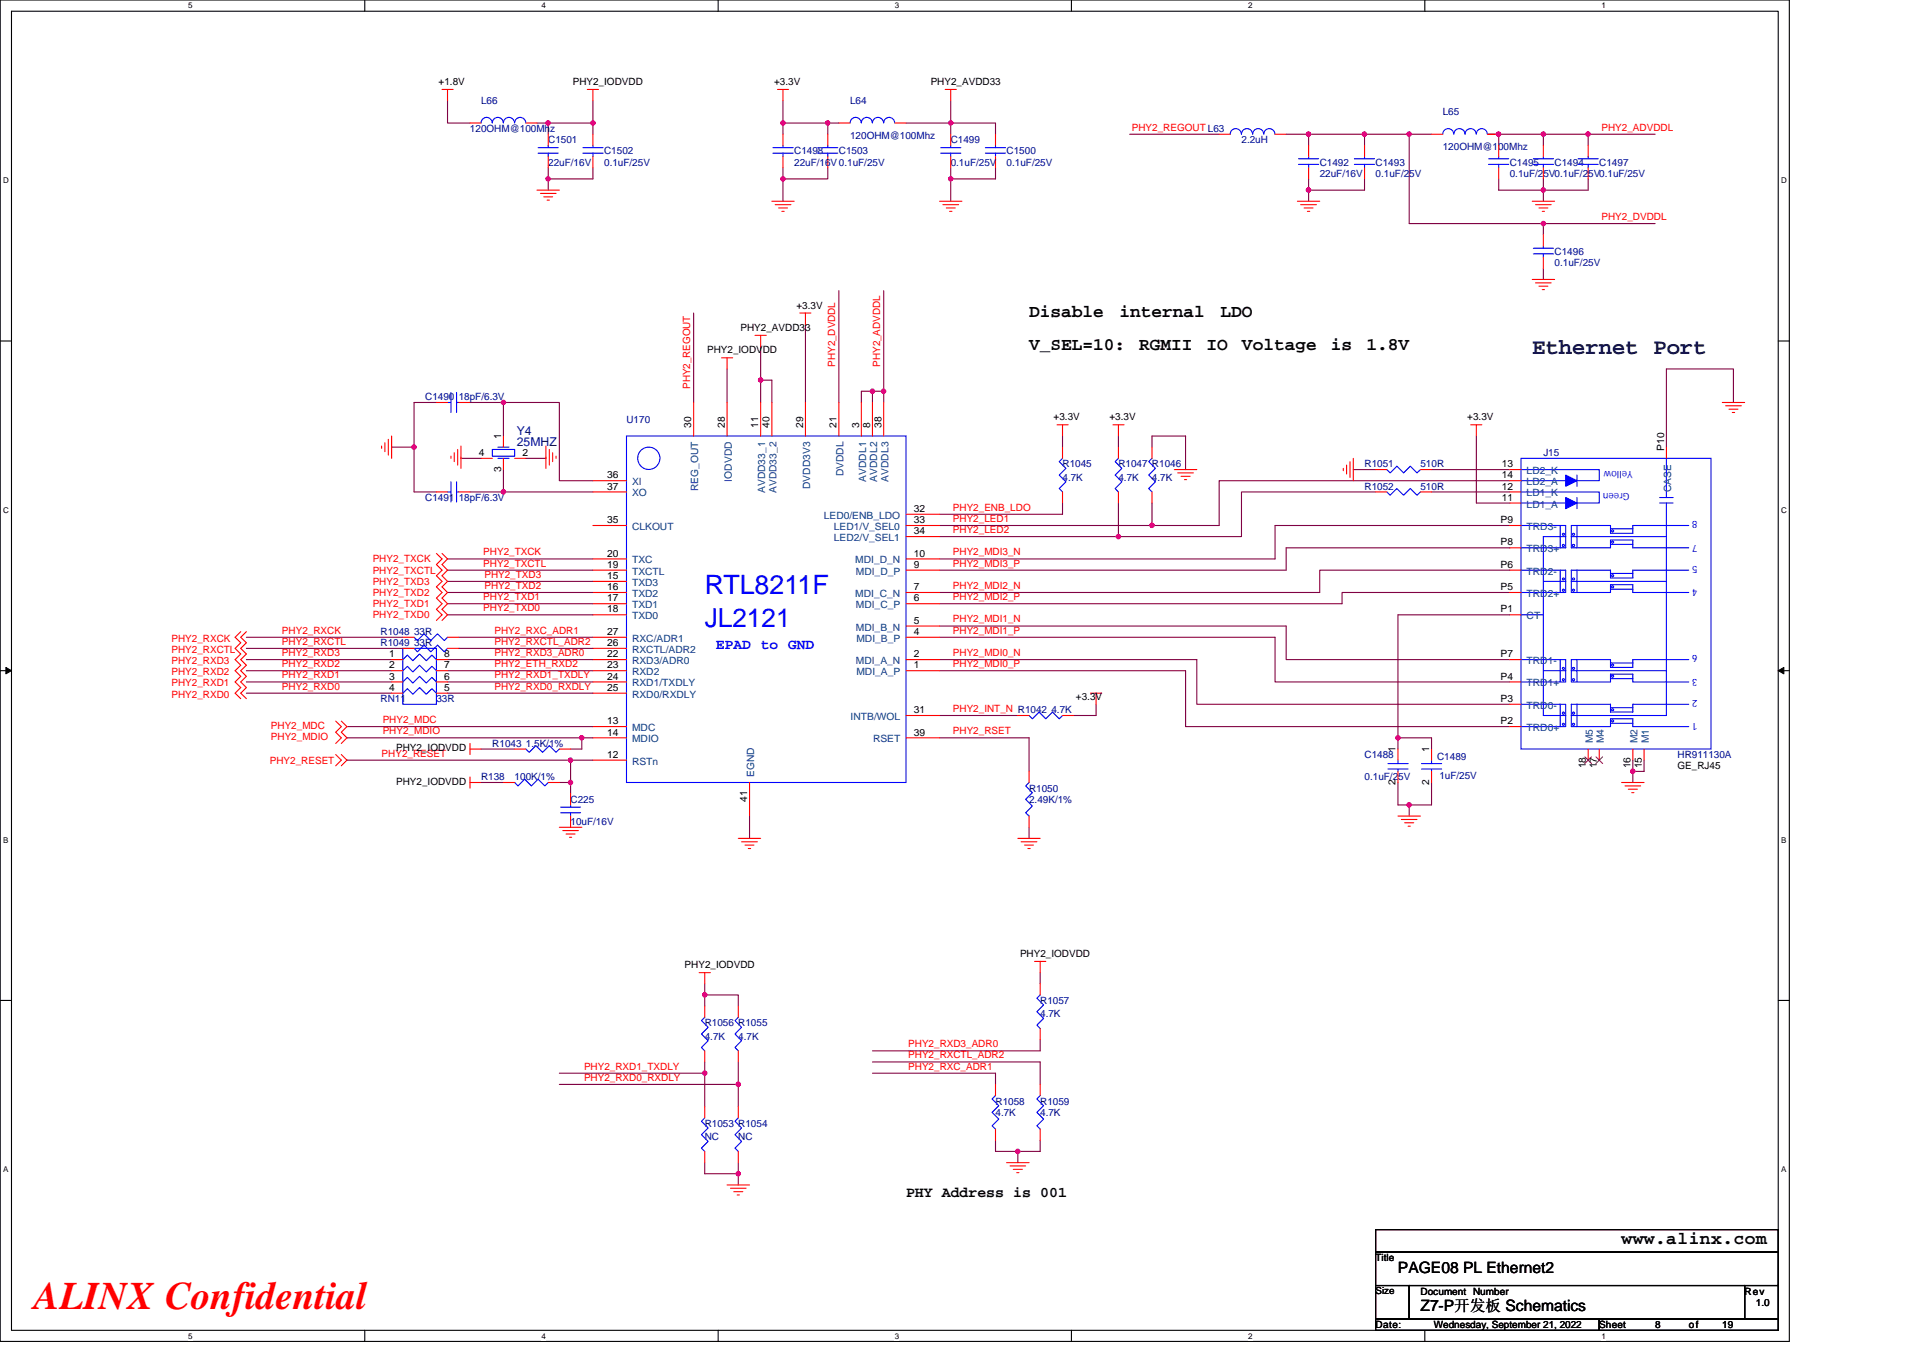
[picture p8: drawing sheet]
<svg xmlns="http://www.w3.org/2000/svg" width="297mm" height="210mm" viewBox="0 0 297 210" stroke-linecap="round" stroke-linejoin="round" font-family="sans-serif">
<path d="M0 0h276.4v207.3h-276.4zM1.8 1.7h272.9v203.8h-272.9z" fill="none" stroke="#000" stroke-width=".17"/>
<g fill="#fff">
<path d="M29.1 .2h.6v1.4h-.6z"/>
<path d="M29.1 205.7h.6v1.4h-.6z"/>
</g>
<path d="M56.3 0v1.7M56.3 205.5v1.8" fill="none" stroke="#000" stroke-width=".17"/>
<g fill="#fff">
<path d="M83.6 .2h.7v1.4h-.7z"/>
<path d="M83.6 205.7h.7v1.4h-.7z"/>
</g>
<path d="M110.9 0v1.7M110.9 205.5v1.8" fill="none" stroke="#000" stroke-width=".17"/>
<g fill="#fff">
<path d="M138.2 .2h.7v1.4h-.7z"/>
<path d="M138.2 205.7h.7v1.4h-.7z"/>
</g>
<path d="M165.5 0v1.7M165.5 205.5v1.8" fill="none" stroke="#000" stroke-width=".17"/>
<g fill="#fff">
<path d="M192.8 .2h.6v1.4h-.6z"/>
<path d="M192.8 205.7h.6v1.4h-.6z"/>
</g>
<path d="M220.1 0v1.7M220.1 205.5v1.8" fill="none" stroke="#000" stroke-width=".17"/>
<g fill="#fff">
<path d="M247.4 .2h.6v1.4h-.6z"/>
<path d="M247.4 205.7h.6v1.4h-.6z"/>
<path d="M.5 27.2h.8v1.4h-.8z"/>
<path d="M275.1 27.2h.9v1.4h-.9z"/>
<path d="M.5 78.1h.8v1.4h-.8z"/>
<path d="M275.1 78.1h.9v1.4h-.9z"/>
</g>
<path d="M0 52.7h1.8M274.7 52.7h1.7" fill="none" stroke="#000" stroke-width=".17"/>
<g fill="#fff">
<path d="M.5 129.1h.8v1.4h-.8z"/>
<path d="M275.1 129.1h.8v1.4h-.8z"/>
</g>
<path d="M0 103.6h1.8M274.7 103.6h1.7" fill="none" stroke="#000" stroke-width=".17"/>
<path d="M.9 103.1l.9 .5-.9 .5zM274.7 103.6l.8-.5v1z" fill="#000" stroke="#000" stroke-width=".15"/>
<g fill="#fff">
<path d="M.5 180h.8v1.4h-.8z"/>
<path d="M275.1 180h.8v1.4h-.8z"/>
</g>
<path d="M0 154.6h1.8M274.7 154.6h1.7M212.5 190h62.2v3.5h-62.2zM212.5 193.5h62.2v5.1h-62.2zM212.5 198.6h5.2v5.2h-5.2zM217.7 198.6h51.8v5.2h-51.8zM269.5 198.6h5.2v5.2h-5.2zM212.5 203.8h34.5v1.7h-34.5zM247 203.8h27.7v1.7h-27.7z" fill="none" stroke="#000" stroke-width=".17"/>
<g fill="none" stroke="#800040" stroke-width=".17">
<path d="M69.1 15.6v3.4h3.5M82.9 19h1.8M84.7 19h6.9M84.7 19v1.7M91.6 19v1.7M91.6 15.6v3.4M120.9 15.6v3.4M127.9 19v1.7M127.9 19h1.7M127.9 19h-7v1.7M140 19h6.9M146.9 19h6.9v1.7"/>
<path d="M146.9 19v1.7M146.9 15.6v3.4M84.7 25.9v1.7M84.7 27.6v1.8M91.6 25.9v1.7h-6.9M120.9 25.9v1.7M127.9 25.9v1.7h-7v3.5M146.9 25.9v1.7h6.9v-1.7M146.9 27.6v3.5M174.5 20.7h13.8M198.7 20.7h3.4M202.1 27.6v1.8"/>
<path d="M202.1 29.4v1.7M202.1 20.7v1.8M202.1 20.7h8.7M210.8 20.7h6.9M210.8 27.6v1.8h-8.7M210.8 20.7v1.8M217.7 20.7h3.4M217.7 20.7v13.8h20.7M229.8 20.7h1.7M231.5 20.7h6.9M231.5 27.6v1.8h6.9M231.5 20.7v1.8"/>
<path d="M238.4 34.5h17.3M238.4 34.5v1.8M238.4 20.7h6.9M238.4 27.6v1.8M238.4 20.7v1.8M238.4 29.4v1.7M245.3 20.7h10.4M245.3 27.6v1.8h-6.9M245.3 20.7v1.8M107.1 48.4v13.8M112.3 57v5.2M117.5 53.6v5.1"/>
<path d="M117.5 58.7v3.5M117.5 58.7h1.7v3.5M124.4 50.1v12.1M129.6 44.9v17.3M136.5 44.9v15.6M238.4 41.5v1.7M60.5 69.1h3.5M64 69.1v6.9h3.4M67.4 62.2h-3.4v6.9M71.2 70.7v.1h3.1M72.6 62.2h5.2M72.6 76h5.2"/>
<path d="M77.8 62.2v5.2M77.8 62.2h8.6v12.1h5.2M77.8 72.6v3.4h13.8M84.3 70.7v.1h-3.1M134.8 60.5h-1.7v1.7M134.8 60.5v1.7M134.8 60.5h1.7M136.5 60.5v1.7M164.1 77.7v1.8h-19M164.1 67.4v1.7M172.8 67.4v1.7M172.8 77.7v5.2"/>
<path d="M177.9 77.7v3.5M177.9 69.1v-1.7h5.2v5.2M209 72.6h3.5M212.5 76h-20.7v6.9h-19M221.1 72.6h12.1M221.1 76h12.1M228 67.4v10.3h5.2M233.2 74.3h-44.9v6.9h-10.4M267.8 62.2v-5.2h-10.4v12.1M38.1 98.5h24.1M69.1 91.5h22.5M69.1 89.8h22.5"/>
<path d="M69.1 88.1h22.5M69.1 86.4h22.5M69.1 95h22.5M69.1 93.3h22.5M70.9 98.5h20.7M145.1 81.2h32.8M145.1 82.9h27.7M145.1 98.5h51.9v6.9h36.2M145.1 96.7h53.6v5.2h34.5M233.2 95h-17.3v19M233.2 84.6h-34.5v3.5h-53.6M233.2 81.2h-36.2v5.2h-51.9"/>
<path d="M233.2 91.5h-25.9v1.8h-62.2M233.2 88.1h-29.3v3.4h-58.8M38.1 107.1h22.4M38.1 101.9h22.4M38.1 103.6h22.4M38.1 105.4h22.4M38.1 100.2h24.1M53.6 112.3h38M53.6 117.5h34.5M53.6 114h36.3M69.1 107.1h22.5M69.1 101.9h22.5"/>
<path d="M69.1 103.6h22.5M69.1 105.4h22.5M70.9 100.2h20.7M74.3 115.7h5.2M89.9 114h1.7M89.9 114v1.7h-1.8M91.6 117.5h-3.5v3.4M145.1 103.6h38v8.7h50.1M145.1 110.6h12.1M145.1 101.9h39.8v6.9h48.3M145.1 114h13.9v5.2M169.3 108.8v1.8h-3.4"/>
<path d="M215.9 114v1.7M215.9 114h5.2v1.7M252.2 119.2v1.7M252.2 117.5v1.7M254 117.5v1.7h-1.8M74.3 120.9h3.5M86.4 120.9h1.7v1.7M115.8 126.1v3.4M159 127.8v1.7M215.9 120.9v3.5h1.8M217.7 124.4v1.7M221.1 120.9v3.5h-3.4"/>
<path d="M108.9 152v1.7M108.9 153.7v1.7M108.9 153.7h5.1v1.7M160.7 150.3v1.7M86.4 165.8h22.5M86.4 167.6h27.6M108.9 179.6v1.8h5.1M108.9 165.8v5.2M108.9 164.1v1.7M114 179.6v1.8M114 167.6v3.4M114 164.1v3.5"/>
<path d="M134.8 164.1h25.9v3.5M134.8 165.8h19v1.8M153.8 176.2v1.7h3.4M157.2 177.9v1.7M160.7 176.2v1.7h-3.5M160.7 160.6v1.8h-25.9M114 181.4v1.7"/>
</g>
<g fill="#f0f" stroke="#f0f" stroke-width=".17">
<circle cx="217.7" cy="124.4" r=".34"/>
<circle cx="215.9" cy="114" r=".33"/>
<circle cx="252.2" cy="119.2" r=".34"/>
<circle cx="172.8" cy="82.9" r=".34"/>
<circle cx="177.9" cy="81.2" r=".34"/>
<circle cx="134.8" cy="60.4" r=".34"/>
<circle cx="136.5" cy="60.4" r=".34"/>
<circle cx="117.5" cy="58.7" r=".34"/>
<circle cx="63.9" cy="69.1" r=".34"/>
<circle cx="77.8" cy="62.2" r=".33"/>
<circle cx="77.8" cy="76" r=".34"/>
<circle cx="210.8" cy="20.7" r=".34"/>
<circle cx="202.1" cy="20.7" r=".34"/>
<circle cx="238.4" cy="34.5" r=".34"/>
<circle cx="202.1" cy="29.4" r=".34"/>
<circle cx="217.7" cy="20.7" r=".34"/>
<circle cx="245.3" cy="20.7" r=".34"/>
<circle cx="238.4" cy="20.7" r=".34"/>
<circle cx="231.5" cy="20.7" r=".34"/>
<circle cx="238.4" cy="29.4" r=".34"/>
<circle cx="120.9" cy="27.6" r=".33"/>
<circle cx="146.9" cy="19" r=".33"/>
<circle cx="146.9" cy="27.6" r=".33"/>
<circle cx="84.7" cy="27.6" r=".33"/>
<circle cx="127.8" cy="19" r=".33"/>
<circle cx="120.9" cy="19" r=".33"/>
<circle cx="84.7" cy="19" r=".33"/>
<circle cx="91.6" cy="19" r=".33"/>
<circle cx="114" cy="167.5" r=".34"/>
<circle cx="108.9" cy="165.8" r=".33"/>
<circle cx="114" cy="181.4" r=".34"/>
<circle cx="108.9" cy="153.7" r=".34"/>
<circle cx="157.2" cy="177.9" r=".34"/>
<circle cx="89.9" cy="114" r=".33"/>
<circle cx="88.1" cy="117.5" r=".34"/>
<circle cx="88.1" cy="120.9" r=".34"/>
</g>
<g fill="none" stroke="#f00" stroke-width=".17">
<path d="M68.3 13.8h1.7M69.1 13.8v1.8M72.6 19h1.7M81.2 19h1.7M90.7 13.8h1.8M91.6 13.8v1.8M120.1 13.8h1.7M120.9 13.8v1.8M129.6 19h1.7M138.2 19h1.8M146 13.8h1.7M146.9 13.8v1.8"/>
<path d="M82.9 29.4h3.5M83.5 29.9h2.4M84 30.4h1.4M84.5 30.9h.4M84.7 20.7v1.8M84.7 24.2v1.7M91.6 20.7v1.8M91.6 24.2v1.7M119.2 31.1h3.5M119.7 31.6h2.5M120.3 32.1h1.3M120.8 32.7h.3"/>
<path d="M120.9 20.7v1.8M120.9 24.2v1.7M127.9 20.7v1.8M127.9 24.2v1.7M145.1 31.1h3.5M145.6 31.6h2.5M146.2 32.1h1.3M146.7 32.7h.3M146.9 20.7v1.8M146.9 24.2v1.7M153.8 20.7v1.8M153.8 24.2v1.7"/>
<path d="M188.3 20.7h1.7M197 20.7h1.7M200.4 31.1h3.5M200.9 31.6h2.4M201.4 32.1h1.4M201.9 32.7h.4M202.1 22.5v1.7M202.1 25.9v1.7M210.8 22.5v1.7M210.8 25.9v1.7M221.1 20.7h1.8M229.8 20.7h1.7"/>
<path d="M231.5 22.5v1.7M231.5 25.9v1.7M236.7 31.1h3.4M237.2 31.6h2.4M237.7 32.1h1.4M238.2 32.7h.4M238.4 36.3v1.7M238.4 39.7v1.8M238.4 22.5v1.7M238.4 25.9v1.7M245.3 22.5v1.7M245.3 25.9v1.7"/>
<path d="M111.5 55.3h1.7M112.3 55.3v1.7M116.6 51.8h1.8M117.5 51.8v1.8M123.5 48.4h1.8M124.4 48.4v1.7M236.7 43.2h3.4M237.2 43.7h2.4M237.7 44.2h1.4M238.2 44.7h.4M58.9 68.9v.4M59.5 68.4v1.4"/>
<path d="M60 67.9v2.4M60.5 67.4v3.4M67.4 76h1.7M67.4 62.2h1.7M69.7 70.5v.3M70.2 70v1.3M70.7 69.4v2.5M70.9 76h1.7M70.9 62.2h1.7M71.2 68.9v3.5M74.3 70.8h1.7M77.8 67.4v1.7"/>
<path d="M77.8 70.8v1.8M79.5 70.8h1.7M84.3 68.9v3.5M84.9 69.4v2.5M85.4 70v1.3M85.9 70.5v.3M91.6 74.3h5.2M91.6 76h5.2M107.1 62.2v5.2M112.3 62.2v5.2M117.5 62.2v5.2M119.2 62.2v5.2"/>
<path d="M124.4 62.2v5.2M129.6 62.2v5.2M133.1 62.2v5.2M134.8 62.2v5.2M136.5 62.2v5.2M140 79.5h5.1M163.3 65.6h1.7M164.1 65.6v1.8M164.1 76v1.7M164.1 69.1v1.7M171.9 65.6h1.7M172.8 65.6v1.8"/>
<path d="M172.8 76v1.7M172.8 69.1v1.7M177.9 76v1.7M177.9 69.1v1.7M181.4 72.6h3.5M181.9 73.1h2.4M182.4 73.6h1.4M183 74.1h.3M207.5 72.4v.3M208 71.9v1.3M208.5 71.3v2.5M209 70.8v3.5"/>
<path d="M212.5 72.6h1.7M212.5 76h1.7M219.4 72.6h1.7M219.4 76h1.7M227.2 65.6h1.7M228 65.6v1.8M233.2 77.7h1.7M233.2 76h1.7M233.2 74.3h1.7M233.2 72.6h1.7M257.4 69.1v1.7M266 62.2h3.5"/>
<path d="M266.5 62.7h2.5M267.1 63.2h1.4M267.6 63.7h.3M37.2 97.6l-.9 .9 .9 .8-.9 .9 .9 .8-.9 .9 .9 .9-.9 .8 .9 .9-.9 .9 .9 .8-.9 .9 .9 .9M38.1 97.6l-.9 .9 .9 .8-.9 .9 .9 .8-.9 .9 .9 .9-.9 .8 .9 .9-.9 .9 .9 .8-.9 .9 .9 .9M62.2 98.5h1.8M67.4 85.5l.9 .9-.9 .8 .9 .9-.9 .9 .9 .8-.9 .9 .9 .8-.9 .9 .9 .9-.9 .8 .9 .9-.9 .9M68.3 85.5l.8 .9-.8 .8 .8 .9-.8 .9 .8 .8-.8 .9 .8 .8-.8 .9 .8 .9-.8 .8 .8 .9-.8 .9M69.1 98.5h1.8M91.6 98.5h5.2M91.6 86.4h5.2M91.6 95h5.2"/>
<path d="M91.6 93.3h5.2M91.6 91.5h5.2M91.6 89.8h5.2M91.6 88.1h5.2M91.6 81.2h5.2M140 98.5h5.1M140 96.7h5.1M140 93.3h5.1M140 91.5h5.1M140 88.1h5.1M140 86.4h5.1M140 82.9h5.1"/>
<path d="M140 81.2h5.1M233.2 91.5h1.7M233.2 88.1h1.7M233.2 84.6h1.7M233.2 81.2h1.7M233.2 95h1.7M51.9 111.4l.8 .9-.8 .8 .8 .9-.8 .9M51.9 116.6l.8 .9-.8 .8M52.7 111.4l.9 .9-.9 .8 .9 .9-.9 .9M52.7 116.6l.9 .9-.9 .8M60.5 101.9h1.7M60.5 103.6h1.7"/>
<path d="M60.5 105.4h1.7M60.5 107.1h1.7M62.2 100.2h1.8M67.4 107.1h1.7M67.4 105.4h1.7M67.4 103.6h1.7M67.4 101.9h1.7M69.1 100.2h1.8M72.6 115.7h1.7M72.6 114.9v1.7M79.5 115.7h1.7M86.4 115.7h1.7"/>
<path d="M91.6 100.2h5.2M91.6 107.1h5.2M91.6 105.4h5.2M91.6 103.6h5.2M91.6 101.9h5.2M91.6 117.5h5.2M91.6 112.3h5.2M91.6 114h5.2M140 103.6h5.1M140 101.9h5.1M140 110.6h5.1M140 114h5.1"/>
<path d="M157.2 110.6h1.8M159 119.2v1.7M164.1 110.6h1.8M168.4 107.1h1.8M169.3 107.1v1.7M215.9 115.7v1.8M215.9 119.2v1.7M221.1 115.7v1.8M221.1 119.2v1.7M233.2 112.3h1.7M233.2 108.8h1.7M233.2 105.4h1.7"/>
<path d="M233.2 101.9h1.7M245.3 115.7v1.8M247 115.7v1.8M252.2 115.7v1.8M254 115.7v1.8M72.6 120.9h1.7M72.6 120.1v1.7M77.8 120.9h1.7M84.7 120.9h1.7M86.4 127.8h3.5M86.9 128.3h2.4M87.4 128.9h1.4"/>
<path d="M88 129.4h.3M88.1 122.6v1.8M88.1 126.1v1.7M114 129.5h3.5M114.6 130.1h2.4M115.1 130.6h1.4M115.6 131.1h.3M115.8 120.9v5.2M157.2 129.5h3.5M157.7 130.1h2.5M158.3 130.6h1.3M158.8 131.1h.3"/>
<path d="M159 126.1v1.7M215.9 126.1h3.5M216.5 126.6h2.4M217 127.1h1.4M217.5 127.7h.3M250.5 120.9h3.5M251 121.4h2.4M251.5 121.9h1.4M252 122.5h.4M108 150.3h1.7M108.9 150.3v1.7M108.9 155.4v1.8"/>
<path d="M114 155.4v1.8M159.8 148.5h1.7M160.7 148.5v1.8M160.7 158.9v1.7M160.7 152v1.7M108.9 177.9v1.7M108.9 171v1.7M108.9 162.4v1.7M114 177.9v1.7M114 171v1.7M114 162.4v1.7M153.8 174.5v1.7"/>
<path d="M153.8 167.6v1.7M155.5 179.6h3.5M160.7 174.5v1.7M160.7 167.6v1.7M112.3 183.1h3.5M112.8 183.6h2.4M113.3 184.1h1.4M113.9 184.6h.3M156 180.1h2.4M156.5 180.7h1.4M157.1 181.2h.3"/>
</g>
<g fill="none" stroke="#00f" stroke-width=".17">
<path d="M74.3 19a.86 .86 0 0 1 .9-.9 .86 .86 0 0 1 .8 .9 .86 .86 0 0 1 .9-.9 .86 .86 0 0 1 .8 .9M77.8 19a.86 .86 0 0 1 .8-.9 .86 .86 0 0 1 .9 .9M79.5 19a.86 .86 0 0 1 .9-.9 .86 .86 0 0 1 .8 .9M131.3 19a.86 .86 0 0 1 .9-.9 .86 .86 0 0 1 .8 .9 .86 .86 0 0 1 .9-.9 .86 .86 0 0 1 .8 .9M134.8 19a.86 .86 0 0 1 .8-.9 .86 .86 0 0 1 .9 .9M136.5 19a.85 .85 0 0 1 .8-.9 .85 .85 0 0 1 .9 .9M83.1 23.7h3.1M83.1 22.8h3.1M84.7 22.5v.3M84.7 23.7v.5M90 23.7h3.2M90 22.8h3.2"/>
<path d="M91.6 22.5v.3M91.6 23.7v.5M119.4 23.7h3.1M119.4 22.8h3.1M120.9 22.5v.3M120.9 23.7v.5M126.3 23.7h3.1M126.3 22.8h3.1M127.9 22.5v.3M127.9 23.7v.5M145.3 23.7h3.1M145.3 22.8h3.1"/>
<path d="M146.9 22.5v.3M146.9 23.7v.5M152.2 23.7h3.1M152.2 22.8h3.1M153.8 22.5v.3M153.8 23.7v.5M190 20.7a.86 .86 0 0 1 .9-.8 .86 .86 0 0 1 .8 .8M191.8 20.7a.86 .86 0 0 1 .8-.8 .86 .86 0 0 1 .9 .8M193.5 20.7a.85 .85 0 0 1 .8-.8 .85 .85 0 0 1 .9 .8 .87 .87 0 0 1 .9-.8 .87 .87 0 0 1 .8 .8M200.6 25.4h3.1M200.6 24.5h3.1M202.1 24.2v.3"/>
<path d="M202.1 25.4v.5M209.2 25.4h3.1M209.2 24.5h3.1M210.8 24.2v.3M210.8 25.4v.5M222.9 20.7a.85 .85 0 0 1 .8-.8 .85 .85 0 0 1 .9 .8 .87 .87 0 0 1 .8-.8 .87 .87 0 0 1 .9 .8 .87 .87 0 0 1 .9-.8 .87 .87 0 0 1 .8 .8 .86 .86 0 0 1 .9-.8 .86 .86 0 0 1 .8 .8M229.9 25.4h3.1M229.9 24.5h3.1M231.5 24.2v.3M231.5 25.4v.5M236.9 39.2h3.1M236.9 38.4h3.1"/>
<path d="M236.9 25.4h3.1M236.9 24.5h3.1M238.4 38v.4M238.4 39.2v.5M238.4 24.2v.3M238.4 25.4v.5M243.8 25.4h3.1M243.8 24.5h3.1M245.3 24.2v.3M245.3 25.4v.5M69.1 76h.6M69.1 62.2h.6"/>
<path d="M69.7 74.4v3.2M69.7 60.6v3.1M70.5 76h.4M70.5 62.2h.4M70.5 74.4v3.2M70.5 60.6v3.1M76 69.4h3.5v1.1h-3.5zM76.9 69.1h1.7M76.9 70.8h1.7M77.8 70.8h.1M77.8 69.1h.1M96.8 67.4h43.2v53.5h-43.2z"/>
<path d="M164.1 70.8l-.5 .5 1.1 1.1-1.1 1 1.1 1-1.1 1.1 .5 .5M172.8 70.8l-.5 .5 1 1.1-1 1 1 1-1 1.1 .5 .5M177.9 70.8l-.5 .5 1.1 1.1-1.1 1 1.1 1-1.1 1.1 .5 .5M214.2 72.6l.5 .5 1.1-1.1 1 1.1 1-1.1 1.1 1.1 .5-.5M214.2 76l.5 .5 1.1-1 1 1 1-1 1.1 1 .5-.5M234.9 70.8h29.4v44.9h-29.4zM234.9 76h12.1v1.7h-12.1M234.9 72.6h12.1v1.7h-12.1M243.6 76.9v1.7M243.6 73.4v1.7M256.4 77.7h2M256.4 76.9h2"/>
<path d="M257.4 77.7v32.9h-14.7M257.4 70.8v6.1M64 98.5l.5 .5 1-1.1 1 1.1 1.1-1.1 1 1.1 .5-.5M234.9 95h3.5M234.9 88.1h6.9v3.4h-6.9M234.9 81.2h6.9v3.4h-6.9M238.4 89.8h3.4M241 88.1v3.4M241 81.2v3.4M241.4 91.1h.2v.2h-.2zM241.4 84.2h.2v.2h-.2zM241.4 89.3h.2v.3h-.2z"/>
<path d="M241.4 82.4h.2v.3h-.2zM241.8 82.9h-3.4v27.7h3.4M242.7 89.8h14.7M242.7 82.9h14.7M242.9 89.3h.3v.3h-.3zM242.9 91.1h.3v.2h-.3zM242.9 82.4h.3v.3h-.3zM243.6 88.1v3.4M243.6 81.2v3.4M248.8 91h3.4M248.8 84.1h3.4M248.8 88.6h3.4"/>
<path d="M248.8 81.7h3.4M249 88.8h.2v.3h-.2zM249 90.6h.2v.2h-.2zM249 81.9h.2v.3h-.2zM249 83.7h.2v.2h-.2zM260.9 88.1h-8.7v1.2h-3.4v-1.2h-6.1v3.4h6.1v-1.2h3.4v1.2h8.7M260.9 81.2h-8.7v1.2h-3.4v-1.2h-6.1v3.4h6.1v-1.2h3.4v1.2h8.7M62.2 100.2h5.2v8.6h-5.2zM62.2 101.9l.7-.7 .9 .9 1-1.1 1 1.1 .9-.9 .7 .7M62.2 103.6l.7-.6 .9 .8 1-1 1 1 .9-.8 .7 .6M62.2 105.4l.7-.7 .9 .8 1-1 1 1 .9-.8 .7 .7M62.2 107.1l.7-.7 .9 .9 1-1.1 1 1.1 .9-.9 .7 .7"/>
<path d="M64 100.2l.5 .5 1-1 1 1 1.1-1 1 1 .5-.5M81.2 115.7l.5 .5 1.1-1 1 1 1.1-1 1 1 .5-.5M159 110.6l.5 .5 1-1.1 1 1.1 1.1-1.1 1 1.1 .5-.5M214.4 118h3.1M214.4 118.8h3.1M215.9 117.5v.5M215.9 118.8v.4M219.6 118h3.1M219.6 118.8h3.1M221.1 117.5v.5M221.1 118.8v.4M234.9 108.8h6.9v3.5h-6.9"/>
<path d="M234.9 101.9h6.9v3.5h-6.9M238.4 103.6h3.4M241 108.8v3.5M241 101.9v3.5M241.4 104.9h.2v.2h-.2zM241.4 103.2h.2v.2h-.2zM241.4 111.8h.2v.2h-.2zM241.4 110.1h.2v.2h-.2zM242.7 103.6h14.7M242.9 104.9h.3v.2h-.3zM242.9 111.8h.3v.2h-.3zM242.9 103.2h.3v.2h-.3z"/>
<path d="M243.6 108.8v3.5M243.6 101.9v3.5M248.8 111.8h3.4M248.8 109.3h3.4M248.8 104.9h3.4M248.8 102.4h3.4M249 102.6h.2v.3h-.2zM249 104.4h.2v.2h-.2zM249 111.3h.2v.2h-.2zM249 109.6h.2v.2h-.2zM260.9 108.8h-8.7v1.2h-3.4v-1.2h-6.1v3.5h6.1v-1.2h3.4v1.2h8.7M260.9 101.9h-8.7v1.2h-3.4v-1.2h-6.1v3.5h6.1v-1.2h3.4v1.2h8.7"/>
<path d="M79.5 120.9l.5 .5 1-1 1.1 1 1-1 1.1 1 .5-.5M86.6 125.6h3.1M86.6 124.7h3.1M88.1 124.4v.3M88.1 125.6v.5M159 120.9l-.6 .5 1.1 1.1-1.1 1 1.1 1-1.1 1.1 .6 .5M108.9 157.2l-.6 .5 1.1 1-1.1 1.1 1.1 1-1.1 1 .6 .6M114 157.2l-.5 .5 1.1 1-1.1 1.1 1.1 1-1.1 1 .5 .6M160.7 153.7l-.5 .5 1 1.1-1 1 1 1.1-1 1 .5 .5M108.9 172.7l-.6 .5 1.1 1.1-1.1 1 1.1 1.1-1.1 1 .6 .5M114 172.7l-.5 .5 1.1 1.1-1.1 1 1.1 1.1-1.1 1 .5 .5M153.8 169.3l-.6 .5 1.1 1-1.1 1.1 1.1 1-1.1 1 .6 .6"/>
<path d="M160.7 169.3l-.5 .5 1 1-1 1.1 1 1-1 1 .5 .6"/>
<circle cx="100.2" cy="70.8" r="1.72"/>
<circle cx="243.1" cy="84.3" r=".17"/>
<circle cx="243.1" cy="110.2" r=".17"/>
</g>
<g fill="#00f" stroke="#00f" stroke-width=".17">
<path d="M241.8 76.9l1.8 .8-1.8 .9z" fill-rule="evenodd"/>
<path d="M241.8 73.4l1.8 .9-1.8 .8z" fill-rule="evenodd"/>
</g>
<path d="M244.8 116.9l1 1.1M245.8 116.9l-1 1.1M246.5 116.9l1.1 1.1M247.5 116.9l-1 1.1" fill="none" stroke="#804000" stroke-width=".15"/>
<text font-size="6" fill="#f00" x="5.2" y="202.3">ALINX Confidential</text>
<text font-size="4.1" fill="#00f" x="108.9" y="91.8">RTL8211F</text>
<text font-size="4" fill="#00f" x="108.9" y="96.9">JL2121</text>
<text font-size="3.4" fill="#000040" x="236.7" y="54.7">Ethernet Port</text>
<g font-size="2.8">
<text x="159" y="48.9">Disable</text>
<text x="172.9" y="48.9">internal</text>
<text x="188.5" y="48.9">LDO</text>
<text x="159" y="54.1">V_SEL=10:</text>
<text x="176" y="54.1">RGMII</text>
<text x="186.4" y="54.1">IO</text>
<text x="191.8" y="54.1">Voltage</text>
<text x="205.6" y="54.1">is</text>
<text x="211.1" y="54.1">1.8V</text>
<text x="250.5" y="192.3">www.alinx.com</text>
</g>
<g font-size="2.4">
<text x="215.9" y="196.7">PAGE08 PL Ethernet2</text>
<text x="219.4" y="202.5">Z7-P开发板 Schematics</text>
</g>
<text font-size="2.3" x="140" y="185">PHY Address is 001</text>
<text font-size="2.2" fill="#00f" x="110.6" y="100.4">EPAD to GND</text>
<g font-size="1.9" fill="#000080">
<text x="79.8" y="67.2">Y4</text>
<text x="79.8" y="68.9">25MHZ</text>
</g>
<g font-size="1.5">
<text x="67.8" y="13.1">+1.8V</text>
<text x="88.5" y="13.1">PHY2_IODVDD</text>
<text x="119.6" y="13.1">+3.3V</text>
<text x="143.8" y="13.1">PHY2_AVDD33</text>
<text x="123" y="47.7">+3.3V</text>
<text x="114.4" y="51.1">PHY2_AVDD33</text>
<text x="109.2" y="54.6">PHY2_IODVDD</text>
<text x="162.7" y="65">+3.3V</text>
<text x="171.4" y="65">+3.3V</text>
<text x="226.6" y="65">+3.3V</text>
<text x="74" y="70.5">4</text>
<text x="77.4" y="67.9" transform="rotate(-90 77.4 67.9)">1</text>
<text x="80.7" y="70.5">2</text>
<text x="106.8" y="66.2" transform="rotate(-90 106.8 66.2)">30</text>
<text x="111.9" y="66.2" transform="rotate(-90 111.9 66.2)">28</text>
<text x="117.1" y="66.2" transform="rotate(-90 117.1 66.2)">11</text>
<text x="118.9" y="66.2" transform="rotate(-90 118.9 66.2)">40</text>
<text x="124.1" y="66.2" transform="rotate(-90 124.1 66.2)">29</text>
<text x="129.2" y="66.2" transform="rotate(-90 129.2 66.2)">21</text>
<text x="132.7" y="66.2" transform="rotate(-90 132.7 66.2)">3</text>
<text x="134.4" y="66.2" transform="rotate(-90 134.4 66.2)">8</text>
<text x="136.1" y="66.2" transform="rotate(-90 136.1 66.2)">38</text>
<text x="257" y="69.6" transform="rotate(-90 257 69.6)">P10</text>
<text x="77.4" y="72.9" transform="rotate(-90 77.4 72.9)">3</text>
<text x="93.8" y="73.9">36</text>
<text x="93.8" y="75.6">37</text>
<text x="232" y="77.4">11</text>
<text x="232" y="75.6">12</text>
<text x="232" y="73.9">14</text>
<text x="232" y="72.2">13</text>
<text x="93.8" y="80.8">35</text>
<text x="141.2" y="82.6">34</text>
<text x="141.2" y="80.8">33</text>
<text x="141.2" y="79.1">32</text>
<text x="231.8" y="80.8">P9</text>
<text x="93.8" y="86">20</text>
<text x="93.8" y="89.5">15</text>
<text x="93.8" y="87.7">19</text>
<text x="141.2" y="86">10</text>
<text x="141.2" y="87.7">9</text>
<text x="231.8" y="87.7">P6</text>
<text x="231.8" y="84.3">P8</text>
<text x="93.8" y="94.6">18</text>
<text x="93.8" y="92.9">17</text>
<text x="93.8" y="91.2">16</text>
<text x="141.2" y="91.2">7</text>
<text x="141.2" y="92.9">6</text>
<text x="231.8" y="91.2">P5</text>
<text x="231.8" y="94.6">P1</text>
<text x="60.1" y="101.6">1</text>
<text x="68.6" y="101.6">8</text>
<text x="93.8" y="99.8">26</text>
<text x="93.8" y="101.6">22</text>
<text x="93.8" y="98.1">27</text>
<text x="141.2" y="98.1">4</text>
<text x="141.2" y="101.6">2</text>
<text x="141.2" y="96.4">5</text>
<text x="231.8" y="101.6">P7</text>
<text x="60.1" y="103.3">2</text>
<text x="60.1" y="105">3</text>
<text x="60.1" y="106.7">4</text>
<text x="68.6" y="106.7">5</text>
<text x="68.6" y="105">6</text>
<text x="68.6" y="103.3">7</text>
<text x="93.8" y="106.7">25</text>
<text x="93.8" y="105">24</text>
<text x="93.8" y="103.3">23</text>
<text x="141.2" y="103.3">1</text>
<text x="231.8" y="105">P4</text>
<text x="93.8" y="111.9">13</text>
<text x="93.8" y="113.6">14</text>
<text x="141.2" y="113.6">39</text>
<text x="141.2" y="110.2">31</text>
<text x="166.2" y="108.1">+3.3V</text>
<text x="231.8" y="111.9">P2</text>
<text x="231.8" y="108.5">P3</text>
<text x="61.2" y="116.1">PHY2_IODVDD</text>
<text x="93.8" y="117.1">12</text>
<text x="215.6" y="116.2" transform="rotate(-90 215.6 116.2)">1</text>
<text x="220.8" y="116.2" transform="rotate(-90 220.8 116.2)">1</text>
<text x="245" y="118.7" transform="rotate(-90 245 118.7)">18</text>
<text x="246.7" y="118.7" transform="rotate(-90 246.7 118.7)">17</text>
<text x="251.9" y="118.7" transform="rotate(-90 251.9 118.7)">16</text>
<text x="253.6" y="118.7" transform="rotate(-90 253.6 118.7)">15</text>
<text x="259.1" y="118.9">GE_RJ45</text>
<text x="61.2" y="121.3">PHY2_IODVDD</text>
<text x="115.4" y="123.9" transform="rotate(-90 115.4 123.9)">41</text>
<text x="215.6" y="121.3" transform="rotate(-90 215.6 121.3)">2</text>
<text x="220.8" y="121.3" transform="rotate(-90 220.8 121.3)">2</text>
<text x="105.7" y="149.6">PHY2_IODVDD</text>
<text x="157.6" y="147.9">PHY2_IODVDD</text>
<text x="212.5" y="194.9">Title</text>
<text x="212.5" y="200">Size</text>
<text x="219.4" y="200">Document Number</text>
<text x="269.5" y="200">Rev</text>
<text x="271.2" y="201.8">1.0</text>
<text x="212.5" y="205.2">Date:</text>
<text x="221.5" y="205.2">Wednesday, September 21, 2022</text>
<text x="247" y="205.2">Sheet</text>
<text x="255.7" y="205.2">8</text>
<text x="260.9" y="205.2">of</text>
<text x="266" y="205.2">19</text>
</g>
<g font-size="1.5" fill="#000080">
<text x="74.3" y="16.1">L66</text>
<text x="131.3" y="16.1">L64</text>
<text x="222.9" y="17.8">L65</text>
<text x="72.6" y="20.4">120OHM@100Mhz</text>
<text x="84.7" y="22.1">C1501</text>
<text x="93.3" y="23.9">C1502</text>
<text x="122.7" y="23.9">C1498</text>
<text x="129.6" y="23.9">C1503</text>
<text x="131.3" y="21.4">120OHM@100Mhz</text>
<text x="146.9" y="22.1">C1499</text>
<text x="155.5" y="23.9">C1500</text>
<text x="191.8" y="22.1">2.2uH</text>
<text x="222.9" y="23.2">120OHM@100Mhz</text>
<text x="84.7" y="25.6">22uF/16V</text>
<text x="93.3" y="25.6">0.1uF/25V</text>
<text x="122.7" y="25.6">22uF/16V0.1uF/25V</text>
<text x="146.9" y="25.6">0.1uF/25V</text>
<text x="155.5" y="25.6">0.1uF/25V</text>
<text x="203.9" y="25.6">C1492</text>
<text x="203.9" y="27.3">22uF/16V</text>
<text x="212.5" y="25.6">C1493</text>
<text x="212.5" y="27.3">0.1uF/25V</text>
<text x="233.2" y="25.6">C1495</text>
<text x="233.2" y="27.3">0.1uF/25V0.1uF/25V0.1uF/25V</text>
<text x="240.1" y="25.6">C1494</text>
<text x="247" y="25.6">C1497</text>
<text x="240.1" y="39.4">C1496</text>
<text x="240.1" y="41.1">0.1uF/25V</text>
<text x="65.7" y="61.8">C1490 18pF/6.3V</text>
<text x="96.8" y="65.3">U170</text>
<text x="238.4" y="70.5">J15</text>
<text x="65.7" y="77.4">C1491 18pF/6.3V</text>
<text x="164.1" y="72.2">R1045</text>
<text x="164.1" y="74.3">4.7K</text>
<text x="172.8" y="72.2">R1047 R1046</text>
<text x="172.8" y="74.3">4.7K</text>
<text x="177.9" y="74.3">4.7K</text>
<text x="210.8" y="72.2">R1051</text>
<text x="210.8" y="75.7">R1052</text>
<text x="219.4" y="72.2">510R</text>
<text x="219.4" y="75.7">510R</text>
<text x="58.8" y="99.9">R1049 33R</text>
<text x="58.8" y="98.1">R1048 33R</text>
<text x="58.8" y="108.5">RN11</text>
<text x="67.4" y="108.5">33R</text>
<text x="76" y="115.4">R1043 1.5K/1%</text>
<text x="210.8" y="117.1">C1488</text>
<text x="222" y="117.5">C1489</text>
<text x="259.1" y="117.1">HR911130A</text>
<text x="74.3" y="120.6">R138</text>
<text x="79.5" y="120.6">100K/1%</text>
<text x="88.1" y="124">C225</text>
<text x="159" y="122.3">R1050</text>
<text x="159" y="124">2.49K/1%</text>
<text x="210.8" y="120.6">0.1uF/25V</text>
<text x="222.3" y="120.4">1uF/25V</text>
<text x="88.1" y="127.5">10uF/16V</text>
<text x="160.7" y="155.1">R1057</text>
<text x="108.9" y="158.6">R1056 R1055</text>
<text x="108.9" y="160.7">4.7K</text>
<text x="114" y="160.7">4.7K</text>
<text x="160.7" y="157.2">4.7K</text>
<text x="153.8" y="170.7">R1058</text>
<text x="153.8" y="172.4">4.7K</text>
<text x="160.7" y="170.7">R1059</text>
<text x="160.7" y="172.4">4.7K</text>
<text x="108.9" y="174.1">R1053 R1054</text>
<text x="108.9" y="176.2">NC</text>
<text x="114" y="176.2">NC</text>
</g>
<g font-size="1.5" fill="#f00">
<text x="174.8" y="20.2">PHY2_REGOUT L63</text>
<text x="247.4" y="20.2">PHY2_ADVDDL</text>
<text x="247.4" y="34">PHY2_DVDDL</text>
<text x="129" y="56.7" transform="rotate(-90 129 56.7)">PHY2_DVDDL</text>
<text x="136" y="56.7" transform="rotate(-90 136 56.7)">PHY2_ADVDDL</text>
<text x="106.6" y="60.1" transform="rotate(-90 106.6 60.1)">PHY2_REGOUT</text>
<text x="147.2" y="82.4">PHY2_LED2</text>
<text x="147.2" y="80.6">PHY2_LED1</text>
<text x="147.2" y="78.9">PHY2_ENB_LDO</text>
<text x="57.6" y="88.6">PHY2_TXCTL</text>
<text x="57.6" y="86.9">PHY2_TXCK</text>
<text x="74.7" y="87.5">PHY2_TXCTL</text>
<text x="74.7" y="85.8">PHY2_TXCK</text>
<text x="74.8" y="89.3">PHY2_TXD3</text>
<text x="147.2" y="87.5">PHY2_MDI3_P</text>
<text x="147.2" y="85.8">PHY2_MDI3_N</text>
<text x="57.6" y="90.4">PHY2_TXD3</text>
<text x="57.6" y="92.1">PHY2_TXD2</text>
<text x="57.6" y="93.8">PHY2_TXD1</text>
<text x="57.6" y="95.5">PHY2_TXD0</text>
<text x="74.7" y="94.4">PHY2_TXD0</text>
<text x="74.7" y="92.7">PHY2_TXD1</text>
<text x="74.8" y="91">PHY2_TXD2</text>
<text x="147.2" y="91">PHY2_MDI2_N</text>
<text x="147.2" y="92.7">PHY2_MDI2_P</text>
<text x="26.5" y="100.9">PHY2_RXCTL</text>
<text x="26.5" y="99.2">PHY2_RXCK</text>
<text x="43.6" y="99.6">PHY2_RXCTL</text>
<text x="43.6" y="101.4">PHY2_RXD3</text>
<text x="43.6" y="97.9">PHY2_RXCK</text>
<text x="76.4" y="101.4">PHY2_RXD3_ADR0</text>
<text x="76.4" y="99.6">PHY2_RXCTL_ADR2</text>
<text x="76.4" y="97.9">PHY2_RXC_ADR1</text>
<text x="147.2" y="97.9">PHY2_MDI1_P</text>
<text x="147.2" y="96.2">PHY2_MDI1_N</text>
<text x="147.2" y="101.4">PHY2_MDI0_N</text>
<text x="26.5" y="107.8">PHY2_RXD0</text>
<text x="26.5" y="102.6">PHY2_RXD3</text>
<text x="26.5" y="104.4">PHY2_RXD2</text>
<text x="26.5" y="106.1">PHY2_RXD1</text>
<text x="43.6" y="106.6">PHY2_RXD0</text>
<text x="43.6" y="103.1">PHY2_RXD2</text>
<text x="43.6" y="104.8">PHY2_RXD1</text>
<text x="76.4" y="106.6">PHY2_RXD0_RXDLY</text>
<text x="76.4" y="103.1">PHY2_ETH_RXD2</text>
<text x="76.4" y="104.8">PHY2_RXD1_TXDLY</text>
<text x="147.2" y="103.1">PHY2_MDI0_P</text>
<text x="41.8" y="112.6">PHY2_MDC</text>
<text x="59.1" y="113.5">PHY2_MDIO</text>
<text x="59.1" y="111.7">PHY2_MDC</text>
<text x="147.2" y="110">PHY2_INT_N R1042 4.7K</text>
<text x="147.2" y="113.5">PHY2_RSET</text>
<text x="41.7" y="118">PHY2_RESET</text>
<text x="41.8" y="114.4">PHY2_MDIO</text>
<text x="58.9" y="116.9">PHY2_RESET</text>
<text x="140.3" y="161.8">PHY2_RXD3_ADR0</text>
<text x="90.2" y="167">PHY2_RXD0_RXDLY</text>
<text x="90.2" y="165.3">PHY2_RXD1_TXDLY</text>
<text x="140.3" y="163.5">PHY2_RXCTL_ADR2</text>
<text x="140.3" y="165.3">PHY2_RXC_ADR1</text>
</g>
<g font-size="1.5" fill="#004080">
<text x="97.6" y="75">XI</text>
<text x="97.6" y="76.7">XO</text>
<text x="107.9" y="75.9" transform="rotate(-90 107.9 75.9)">REG_OUT</text>
<text x="113" y="74.4" transform="rotate(-90 113 74.4)">IODVDD</text>
<text x="118.2" y="76.2" transform="rotate(-90 118.2 76.2)">AVDD33_1</text>
<text x="119.9" y="76.2" transform="rotate(-90 119.9 76.2)">AVDD33_2</text>
<text x="125.1" y="75.6" transform="rotate(-90 125.1 75.6)">DVDD3V3</text>
<text x="130.3" y="73.6" transform="rotate(-90 130.3 73.6)">DVDDL</text>
<text x="133.8" y="74.4" transform="rotate(-90 133.8 74.4)">AVDDL1</text>
<text x="135.5" y="74.4" transform="rotate(-90 135.5 74.4)">AVDDL2</text>
<text x="137.2" y="74.4" transform="rotate(-90 137.2 74.4)">AVDDL3</text>
<text x="235.8" y="76.7">LD1_K</text>
<text x="235.8" y="75">LD2_A</text>
<text x="235.8" y="73.3">LD2_K</text>
<text x="258.1" y="76" transform="rotate(-90 258.1 76)">CASE</text>
<text x="97.6" y="81.9">CLKOUT</text>
<text x="127.3" y="80.2">LED0/ENB_LDO</text>
<text x="128.8" y="83.6">LED2/V_SEL1</text>
<text x="128.8" y="81.9">LED1/V_SEL0</text>
<text x="235.8" y="81.9">TRD3-</text>
<text x="235.8" y="78.4">LD1_A</text>
<text x="97.6" y="87.1">TXC</text>
<text x="97.6" y="88.8">TXCTL</text>
<text x="132.1" y="87.1">MDI_D_N</text>
<text x="132.2" y="88.8">MDI_D_P</text>
<text x="235.8" y="88.8">TRD2-</text>
<text x="235.8" y="85.3">TRD3+</text>
<text x="97.6" y="95.7">TXD0</text>
<text x="97.6" y="94">TXD1</text>
<text x="97.6" y="92.2">TXD2</text>
<text x="97.6" y="90.5">TXD3</text>
<text x="132.1" y="92.2">MDI_C_N</text>
<text x="132.2" y="94">MDI_C_P</text>
<text x="235.8" y="92.2">TRD2+</text>
<text x="235.8" y="95.7">CT</text>
<text x="97.6" y="100.9">RXCTL/ADR2</text>
<text x="97.6" y="99.2">RXC/ADR1</text>
<text x="132.2" y="97.4">MDI_B_N</text>
<text x="132.3" y="99.2">MDI_B_P</text>
<text x="97.6" y="107.8">RXD0/RXDLY</text>
<text x="97.6" y="106.1">RXD1/TXDLY</text>
<text x="97.6" y="104.3">RXD2</text>
<text x="97.6" y="102.6">RXD3/ADR0</text>
<text x="132.2" y="102.6">MDI_A_N</text>
<text x="132.3" y="104.3">MDI_A_P</text>
<text x="235.8" y="106.1">TRD1+</text>
<text x="235.8" y="102.6">TRD1-</text>
<text x="97.6" y="113">MDC</text>
<text x="131.4" y="111.3">INTB/WOL</text>
<text x="235.8" y="113">TRD0+</text>
<text x="235.8" y="109.5">TRD0-</text>
<text x="97.6" y="118.2">RSTn</text>
<text x="97.6" y="114.7">MDIO</text>
<text x="134.8" y="114.7">RSET</text>
<text x="246" y="114.9" transform="rotate(-90 246 114.9)">M5</text>
<text x="247.8" y="114.9" transform="rotate(-90 247.8 114.9)">M4</text>
<text x="252.9" y="114.9" transform="rotate(-90 252.9 114.9)">M2</text>
<text x="254.7" y="114.9" transform="rotate(-90 254.7 114.9)">M1</text>
<text x="116.5" y="120" transform="rotate(-90 116.5 120)">EGND</text>
</g>
<g font-size="1.5" fill="#00f">
<text x="251.7" y="76.2" transform="rotate(180 251.7 76.2)">Green</text>
<text x="252.2" y="72.7" transform="rotate(180 252.2 72.7)">Yellow</text>
<text x="262.2" y="80.5" transform="rotate(180 262.2 80.5)">8</text>
<text x="262.2" y="87.4" transform="rotate(180 262.2 87.4)">5</text>
<text x="262.2" y="84.1" transform="rotate(180 262.2 84.1)">7</text>
<text x="262.2" y="91" transform="rotate(180 262.2 91)">4</text>
<text x="262.2" y="101.2" transform="rotate(180 262.2 101.2)">6</text>
<text x="262.2" y="104.9" transform="rotate(180 262.2 104.9)">3</text>
<text x="262.2" y="111.8" transform="rotate(180 262.2 111.8)">1</text>
<text x="262.2" y="108.1" transform="rotate(180 262.2 108.1)">2</text>
</g>
<g font-size="1.2">
<text x="29.1" y="1.3">5</text>
<text x="83.6" y="1.3">4</text>
<text x="138.2" y="1.3">3</text>
<text x="192.8" y="1.3">2</text>
<text x="247.4" y="1.3">1</text>
<text x=".5" y="28.3">D</text>
<text x="275.1" y="28.3">D</text>
<text x=".5" y="79.2">C</text>
<text x="275.1" y="79.2">C</text>
<text x=".5" y="130.2">B</text>
<text x="275.1" y="130.2">B</text>
<text x=".5" y="181.1">A</text>
<text x="275.1" y="181.1">A</text>
<text x="29.1" y="206.8">5</text>
<text x="83.6" y="206.8">4</text>
<text x="138.2" y="206.8">3</text>
<text x="192.8" y="206.8">2</text>
<text x="247.4" y="206.8">1</text>
</g>
</svg>
